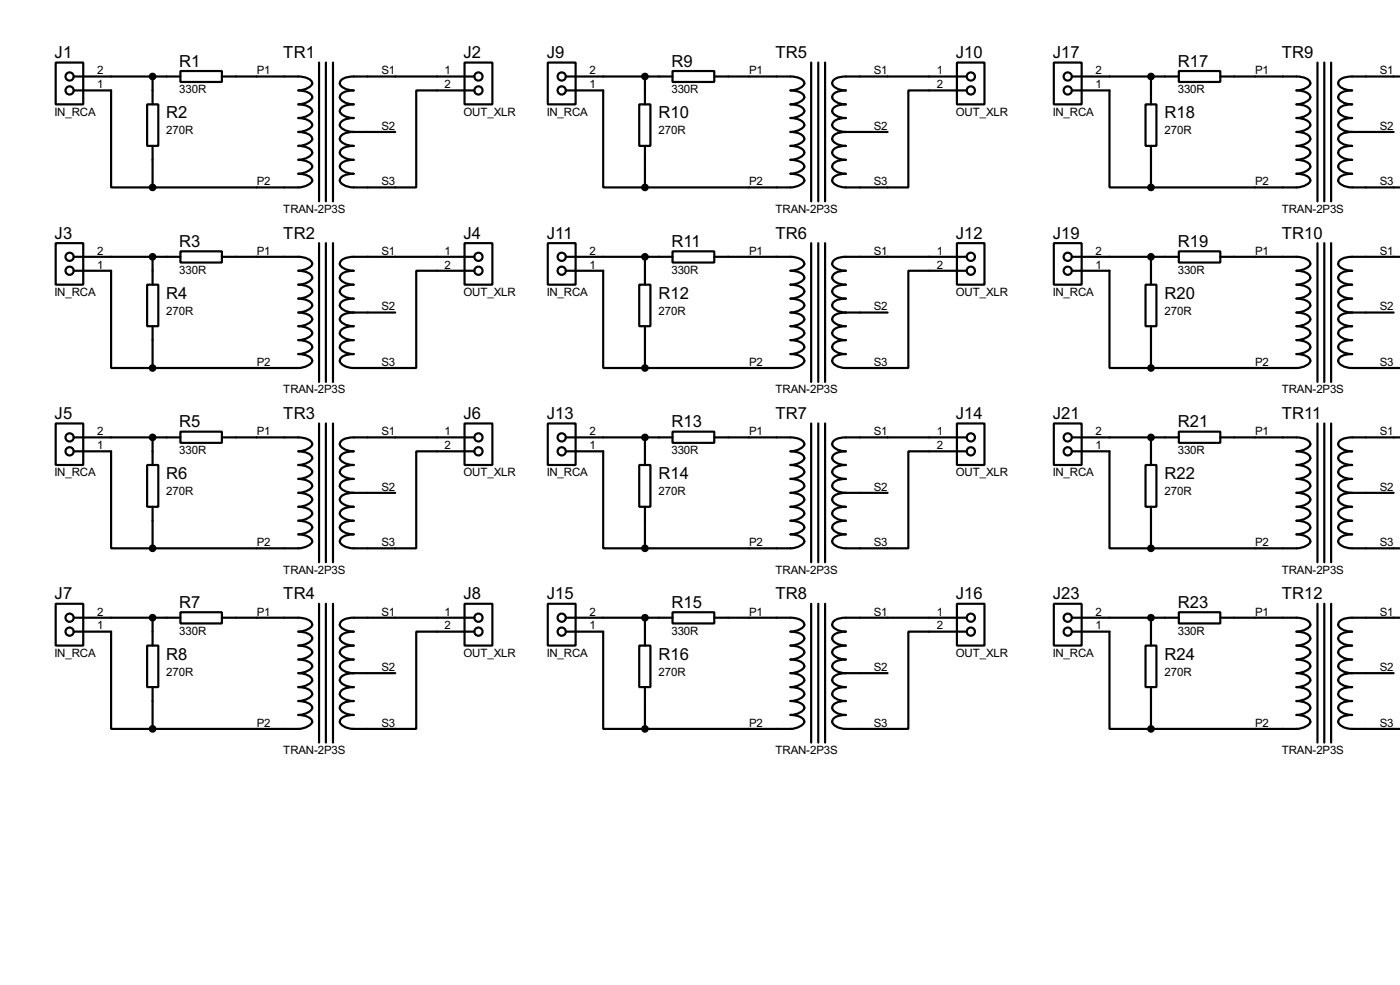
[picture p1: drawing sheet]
<svg xmlns="http://www.w3.org/2000/svg" width="256mm" height="180mm" viewBox="0 0 256 180" stroke-linecap="round" stroke-linejoin="round" font-family="sans-serif">
<g fill="none" stroke="#000" stroke-width=".4">
<path d="M10.2 11.5h5.1v7.6h-5.1zM13.5 16.6h6.9v17.7h7.6M13.5 14h19.6M27 19.1h2v7.6h-2zM28 14v5.1M33.1 13h7.6v2h-7.6zM40.7 14h14a3.3 3.3 0 0 1 2.4 .9 .9 .9 0 0 1-.7 1.2l-1.1 .4-.6 .1a3.3 3.3 0 0 1 2.4 .8 .89 .89 0 0 1-.7 1.2l-1.1 .4-.6 .1a3.3 3.3 0 0 1 2.4 .9l.1 .4a2.75 2.75 0 0 1-2.5 1.2 2.37 2.37 0 0 1 2.5 1.3 2.75 2.75 0 0 1-2.5 1.3 3.2 3.2 0 0 1 2.4 .9l.1 .4a2.75 2.75 0 0 1-2.5 1.2 3.3 3.3 0 0 1 2.4 .9 .9 .9 0 0 1-.7 1.2l-1.1 .4-.6 .1a3.3 3.3 0 0 1 2.4 .8 .89 .89 0 0 1-.7 1.2l-1.1 .4-.6 .1a3.3 3.3 0 0 1 2.4 .9l.1 .4a2.75 2.75 0 0 1-2.5 1.2h-26.7M58.5 11.5v25.4M59.7 11.5v25.4M61 11.5v25.4M85.1 11.5h5.1v7.6h-5.1zM86.9 16.6h-10.6v17.7h-11.5a2.45 2.45 0 0 1-2.5-1.2 1.34 1.34 0 0 1 1.2-1.1l1.3-.2a2.47 2.47 0 0 1-2.5-1.3 1.34 1.34 0 0 1 1.2-1.1l1.3-.1a2.4 2.4 0 0 1-2.5-1.3 1.34 1.34 0 0 1 1.2-1.1l1.3-.2a2.45 2.45 0 0 1-2.5-1.2 1.36 1.36 0 0 1 1.2-1.2l1.3-.1"/>
<path d="M86.9 14h-22.1a2.96 2.96 0 0 0-2.5 .9 .92 .92 0 0 0 .7 1.2l1.1 .4 .7 .1a2.96 2.96 0 0 0-2.5 .8 .91 .91 0 0 0 .7 1.2l1.1 .4 .7 .1a2.96 2.96 0 0 0-2.5 .9 .88 .88 0 0 0 .7 1.2l1.1 .3 .7 .1a2.92 2.92 0 0 0-2.5 .9 .88 .88 0 0 0 .7 1.2l1.1 .4 .7 .1M100.4 11.5h5.1v7.6h-5.1zM103.7 16.6h6.8v17.7h7.7M103.7 14h19.5M117.1 19.1h2.1v7.6h-2.1zM118.2 14v5.1M123.2 13h7.7v2h-7.7zM130.9 14h13.9a3.2 3.2 0 0 1 2.5 .9 .9 .9 0 0 1-.7 1.2l-1.2 .4-.6 .1a3.2 3.2 0 0 1 2.5 .8 .89 .89 0 0 1-.7 1.2l-1.2 .4-.6 .1a3.2 3.2 0 0 1 2.5 .9 .86 .86 0 0 1-.7 1.2l-1.2 .3-.6 .1a2.33 2.33 0 0 1 2.6 1.3 2.68 2.68 0 0 1-2.6 1.3 3.1 3.1 0 0 1 2.5 .9 .88 .88 0 0 1-.7 1.2l-1.2 .3-.6 .1a3.2 3.2 0 0 1 2.5 .9 .9 .9 0 0 1-.7 1.2l-1.2 .4-.6 .1a3.2 3.2 0 0 1 2.5 .8 .89 .89 0 0 1-.7 1.2l-1.2 .4-.6 .1a3.2 3.2 0 0 1 2.5 .9 .86 .86 0 0 1-.7 1.2l-1.2 .3-.6 .1h-26.6M148.6 11.5v25.4M149.9 11.5v25.4M151.2 11.5v25.4M175.3 11.5h5.1v7.6h-5.1z"/>
<path d="M177.1 16.6h-10.7v17.7h-11.4a2.37 2.37 0 0 1-2.5-1.2 1.31 1.31 0 0 1 1.1-1.1l1.4-.2a2.38 2.38 0 0 1-2.5-1.3 1.31 1.31 0 0 1 1.1-1.1l1.4-.1a2.32 2.32 0 0 1-2.5-1.3 1.31 1.31 0 0 1 1.1-1.1l1.4-.2a2.37 2.37 0 0 1-2.5-1.2 1.33 1.33 0 0 1 1.1-1.2l1.4-.1M177.1 14h-22.1a2.84 2.84 0 0 0-2.5 .9 .93 .93 0 0 0 .6 1.2l1.1 .4 .8 .1a2.84 2.84 0 0 0-2.5 .8 .91 .91 0 0 0 .6 1.2l1.1 .4 .8 .1a2.84 2.84 0 0 0-2.5 .9 .88 .88 0 0 0 .6 1.2l1.1 .3 .8 .1a2.8 2.8 0 0 0-2.5 .9 .89 .89 0 0 0 .6 1.2l1.1 .4 .8 .1M193.1 11.5h5.1v7.6h-5.1zM196.4 16.6h6.9v17.7h7.6M196.4 14h19.6M209.9 19.1h2v7.6h-2zM210.9 14v5.1M216 13h7.6v2h-7.6zM223.6 14h13.9a3.2 3.2 0 0 1 2.5 .9 .9 .9 0 0 1-.7 1.2l-1.2 .4-.6 .1a3.2 3.2 0 0 1 2.5 .8 .89 .89 0 0 1-.7 1.2l-1.2 .4-.6 .1a3.2 3.2 0 0 1 2.5 .9 .86 .86 0 0 1-.7 1.2l-1.2 .3-.6 .1a2.33 2.33 0 0 1 2.6 1.3 2.68 2.68 0 0 1-2.6 1.3 3.1 3.1 0 0 1 2.5 .9 .88 .88 0 0 1-.7 1.2l-1.2 .3-.6 .1a3.2 3.2 0 0 1 2.5 .9 .9 .9 0 0 1-.7 1.2l-1.2 .4-.6 .1a3.2 3.2 0 0 1 2.5 .8 .89 .89 0 0 1-.7 1.2l-1.2 .4-.6 .1a3.2 3.2 0 0 1 2.5 .9 .86 .86 0 0 1-.7 1.2l-1.2 .3-.6 .1h-26.6M241.4 11.5v25.4M242.6 11.5v25.4M243.9 11.5v25.4"/>
<path d="M256.5 14h-8.8a2.91 2.91 0 0 0-2.5 .9 .93 .93 0 0 0 .6 1.2l1.2 .4 .7 .1a2.91 2.91 0 0 0-2.5 .8 .91 .91 0 0 0 .6 1.2l1.2 .4 .7 .1a2.91 2.91 0 0 0-2.5 .9 .88 .88 0 0 0 .6 1.2l1.2 .3 .7 .1a2.87 2.87 0 0 0-2.5 .9 .88 .88 0 0 0 .6 1.2l1.2 .4 .7 .1M28 26.7v7.6M64.8 24.2h7.6M118.2 26.7v7.6M155 24.2h7.6M210.9 26.7v7.6M247.7 24.2a2.84 2.84 0 0 0-2.5 .9 .89 .89 0 0 0 .6 1.2l1.2 .3 .7 .1a2.91 2.91 0 0 0-2.5 .9 .93 .93 0 0 0 .6 1.2l1.2 .4 .7 .1a2.91 2.91 0 0 0-2.5 .8 .91 .91 0 0 0 .6 1.2l1.2 .4 .7 .1a2.91 2.91 0 0 0-2.5 .9 .88 .88 0 0 0 .6 1.2l1.2 .3 .7 .1h8.8M247.7 24.2h7.6M10.2 44.5h5.1v7.6h-5.1zM13.5 49.6h6.9v17.8h7.6M13.5 47h19.6M27 52.1h2v7.6h-2z"/>
<path d="M28 47v5.1M28 59.7v7.7M33.1 46h7.6v2.1h-7.6zM40.7 47h14a2.37 2.37 0 0 1 2.5 1.3 2.75 2.75 0 0 1-2.5 1.3 3.2 3.2 0 0 1 2.4 .9l.1 .4a2.75 2.75 0 0 1-2.5 1.2 3.3 3.3 0 0 1 2.4 .9 .9 .9 0 0 1-.7 1.2l-1.1 .4-.6 .1a3.3 3.3 0 0 1 2.4 .8 .89 .89 0 0 1-.7 1.2l-1.1 .4-.6 .1a3.3 3.3 0 0 1 2.4 .9l.1 .4a2.75 2.75 0 0 1-2.5 1.2 2.37 2.37 0 0 1 2.5 1.3 2.75 2.75 0 0 1-2.5 1.3 3.2 3.2 0 0 1 2.4 .9l.1 .4a2.75 2.75 0 0 1-2.5 1.2 3.3 3.3 0 0 1 2.4 .9 .9 .9 0 0 1-.7 1.2l-1.1 .4-.6 .1h-26.7M58.5 44.5v25.4M59.7 44.5v25.4M61 44.5v25.4M64.8 57.2h7.6M85.1 44.5h5.1v7.6h-5.1zM86.9 49.6h-10.6v17.8h-11.5a2.4 2.4 0 0 1-2.5-1.3 1.34 1.34 0 0 1 1.2-1.1l1.3-.2a2.45 2.45 0 0 1-2.5-1.2 1.36 1.36 0 0 1 1.2-1.2l1.3-.1a2.45 2.45 0 0 1-2.5-1.3 1.39 1.39 0 0 1 1.2-1.1l1.3-.2a2.45 2.45 0 0 1-2.5-1.2 1.34 1.34 0 0 1 1.2-1.1l1.3-.2M86.9 47h-22.1a2.92 2.92 0 0 0-2.5 .9 .88 .88 0 0 0 .7 1.2l1.1 .4 .7 .1a2.89 2.89 0 0 0-2.5 .9 .89 .89 0 0 0 .7 1.2l1.1 .3 .7 .1a2.96 2.96 0 0 0-2.5 .9 .92 .92 0 0 0 .7 1.2l1.1 .4 .7 .1a2.96 2.96 0 0 0-2.5 .8 .91 .91 0 0 0 .7 1.2l1.1 .4 .7 .1M100.4 44.5h5.1v7.6h-5.1z"/>
<path d="M103.7 49.6h6.8v17.8h7.7M103.7 47h19.5M117.1 52.1h2.1v7.6h-2.1zM118.2 47v5.1M118.2 59.7v7.7M123.2 46h7.7v2.1h-7.7zM130.9 47h13.9a2.33 2.33 0 0 1 2.6 1.3 2.68 2.68 0 0 1-2.6 1.3 3.1 3.1 0 0 1 2.5 .9 .88 .88 0 0 1-.7 1.2l-1.2 .3-.6 .1a3.2 3.2 0 0 1 2.5 .9 .9 .9 0 0 1-.7 1.2l-1.2 .4-.6 .1a3.2 3.2 0 0 1 2.5 .8 .89 .89 0 0 1-.7 1.2l-1.2 .4-.6 .1a3.2 3.2 0 0 1 2.5 .9 .86 .86 0 0 1-.7 1.2l-1.2 .3-.6 .1a2.33 2.33 0 0 1 2.6 1.3 2.68 2.68 0 0 1-2.6 1.3 3.1 3.1 0 0 1 2.5 .9 .88 .88 0 0 1-.7 1.2l-1.2 .3-.6 .1a3.2 3.2 0 0 1 2.5 .9 .9 .9 0 0 1-.7 1.2l-1.2 .4-.6 .1h-26.6M148.6 44.5v25.4M149.9 44.5v25.4M151.2 44.5v25.4M155 57.2h7.6M175.3 44.5h5.1v7.6h-5.1z"/>
<path d="M177.1 49.6h-10.7v17.8h-11.4a2.32 2.32 0 0 1-2.5-1.3 1.31 1.31 0 0 1 1.1-1.1l1.4-.2a2.37 2.37 0 0 1-2.5-1.2 1.33 1.33 0 0 1 1.1-1.2l1.4-.1a2.37 2.37 0 0 1-2.5-1.3 1.36 1.36 0 0 1 1.1-1.1l1.4-.2a2.37 2.37 0 0 1-2.5-1.2 1.31 1.31 0 0 1 1.1-1.1l1.4-.2M177.1 47h-22.1a2.8 2.8 0 0 0-2.5 .9 .89 .89 0 0 0 .6 1.2l1.1 .4 .8 .1a2.77 2.77 0 0 0-2.5 .9 .9 .9 0 0 0 .6 1.2l1.1 .3 .8 .1a2.84 2.84 0 0 0-2.5 .9 .93 .93 0 0 0 .6 1.2l1.1 .4 .8 .1a2.84 2.84 0 0 0-2.5 .8 .91 .91 0 0 0 .6 1.2l1.1 .4 .8 .1M193.1 44.5h5.1v7.6h-5.1zM196.4 49.6h6.9v17.8h7.6M196.4 47h19.6M209.9 52.1h2v7.6h-2zM210.9 47v5.1M210.9 59.7v7.7M216 46h7.6v2.1h-7.6zM223.6 47h13.9a2.33 2.33 0 0 1 2.6 1.3 2.68 2.68 0 0 1-2.6 1.3 3.1 3.1 0 0 1 2.5 .9 .88 .88 0 0 1-.7 1.2l-1.2 .3-.6 .1a3.2 3.2 0 0 1 2.5 .9 .9 .9 0 0 1-.7 1.2l-1.2 .4-.6 .1a3.2 3.2 0 0 1 2.5 .8 .89 .89 0 0 1-.7 1.2l-1.2 .4-.6 .1a3.2 3.2 0 0 1 2.5 .9 .86 .86 0 0 1-.7 1.2l-1.2 .3-.6 .1a2.33 2.33 0 0 1 2.6 1.3 2.68 2.68 0 0 1-2.6 1.3 3.1 3.1 0 0 1 2.5 .9 .88 .88 0 0 1-.7 1.2l-1.2 .3-.6 .1a3.2 3.2 0 0 1 2.5 .9 .9 .9 0 0 1-.7 1.2l-1.2 .4-.6 .1h-26.6M241.4 44.5v25.4M242.6 44.5v25.4"/>
<path d="M243.9 44.5v25.4M247.7 57.2a2.91 2.91 0 0 0-2.5 .9 .88 .88 0 0 0 .6 1.2l1.2 .3 .7 .1a2.87 2.87 0 0 0-2.5 .9 .88 .88 0 0 0 .6 1.2l1.2 .4 .7 .1a2.84 2.84 0 0 0-2.5 .9 .89 .89 0 0 0 .6 1.2l1.2 .3 .7 .1a2.91 2.91 0 0 0-2.5 .9 .93 .93 0 0 0 .6 1.2l1.2 .4 .7 .1h8.8M247.7 57.2h7.6M256.5 47h-8.8a2.87 2.87 0 0 0-2.5 .9 .88 .88 0 0 0 .6 1.2l1.2 .4 .7 .1a2.84 2.84 0 0 0-2.5 .9 .89 .89 0 0 0 .6 1.2l1.2 .3 .7 .1a2.91 2.91 0 0 0-2.5 .9 .93 .93 0 0 0 .6 1.2l1.2 .4 .7 .1a2.91 2.91 0 0 0-2.5 .8 .91 .91 0 0 0 .6 1.2l1.2 .4 .7 .1M10.2 77.5h5.1v7.6h-5.1zM33.1 79h7.6v2.1h-7.6zM58.5 77.5v25.4M59.7 77.5v25.4M61 77.5v25.4M85.1 77.5h5.1v7.6h-5.1zM100.4 77.5h5.1v7.6h-5.1zM123.2 79h7.7v2.1h-7.7z"/>
<path d="M148.6 77.5v25.4M149.9 77.5v25.4M151.2 77.5v25.4M175.3 77.5h5.1v7.6h-5.1zM193.1 77.5h5.1v7.6h-5.1zM216 79h7.6v2.1h-7.6zM241.4 77.5v25.4M242.6 77.5v25.4M243.9 77.5v25.4M13.5 82.6h6.9v17.8h7.6M13.5 80.1h19.6M27 85.1h2v7.7h-2z"/>
<path d="M28 80.1v5M28 92.8v7.6M40.7 80.1h14a3.3 3.3 0 0 1 2.4 .8 .89 .89 0 0 1-.7 1.2l-1.1 .4-.6 .1a3.3 3.3 0 0 1 2.4 .9l.1 .4a2.75 2.75 0 0 1-2.5 1.2 2.37 2.37 0 0 1 2.5 1.3 2.75 2.75 0 0 1-2.5 1.3 3.2 3.2 0 0 1 2.4 .9l.1 .4a2.75 2.75 0 0 1-2.5 1.2 3.3 3.3 0 0 1 2.4 .9 .9 .9 0 0 1-.7 1.2l-1.1 .4-.6 .1a3.3 3.3 0 0 1 2.4 .8 .89 .89 0 0 1-.7 1.2l-1.1 .4-.6 .1a3.3 3.3 0 0 1 2.4 .9l.1 .4a2.75 2.75 0 0 1-2.5 1.2 2.37 2.37 0 0 1 2.5 1.3 2.75 2.75 0 0 1-2.5 1.3h-26.7M64.8 90.2h7.6M86.9 82.6h-10.6v17.8h-11.5a2.45 2.45 0 0 1-2.5-1.3 1.39 1.39 0 0 1 1.2-1.1l1.3-.2a2.45 2.45 0 0 1-2.5-1.2 1.34 1.34 0 0 1 1.2-1.1l1.3-.2a2.47 2.47 0 0 1-2.5-1.3 1.34 1.34 0 0 1 1.2-1.1l1.3-.1a2.4 2.4 0 0 1-2.5-1.3 1.34 1.34 0 0 1 1.2-1.1l1.3-.2M86.9 80.1h-22.1a2.96 2.96 0 0 0-2.5 .8 .91 .91 0 0 0 .7 1.2l1.1 .4 .7 .1a2.96 2.96 0 0 0-2.5 .9 .88 .88 0 0 0 .7 1.2l1.1 .3 .7 .1a2.92 2.92 0 0 0-2.5 .9 .88 .88 0 0 0 .7 1.2l1.1 .4 .7 .1a2.89 2.89 0 0 0-2.5 .9 .89 .89 0 0 0 .7 1.2l1.1 .3 .7 .1M103.7 82.6h6.8v17.8h7.7M103.7 80.1h19.5M117.1 85.1h2.1v7.7h-2.1zM118.2 80.1v5M118.2 92.8v7.6M130.9 80.1h13.9a3.2 3.2 0 0 1 2.5 .8 .89 .89 0 0 1-.7 1.2l-1.2 .4-.6 .1a3.2 3.2 0 0 1 2.5 .9 .86 .86 0 0 1-.7 1.2l-1.2 .3-.6 .1a2.33 2.33 0 0 1 2.6 1.3 2.68 2.68 0 0 1-2.6 1.3 3.1 3.1 0 0 1 2.5 .9 .88 .88 0 0 1-.7 1.2l-1.2 .3-.6 .1a3.2 3.2 0 0 1 2.5 .9 .9 .9 0 0 1-.7 1.2l-1.2 .4-.6 .1a3.2 3.2 0 0 1 2.5 .8 .89 .89 0 0 1-.7 1.2l-1.2 .4-.6 .1a3.2 3.2 0 0 1 2.5 .9 .86 .86 0 0 1-.7 1.2l-1.2 .3-.6 .1a2.33 2.33 0 0 1 2.6 1.3 2.68 2.68 0 0 1-2.6 1.3h-26.6"/>
<path d="M155 90.2h7.6M177.1 82.6h-10.7v17.8h-11.4a2.37 2.37 0 0 1-2.5-1.3 1.36 1.36 0 0 1 1.1-1.1l1.4-.2a2.37 2.37 0 0 1-2.5-1.2 1.31 1.31 0 0 1 1.1-1.1l1.4-.2a2.38 2.38 0 0 1-2.5-1.3 1.31 1.31 0 0 1 1.1-1.1l1.4-.1a2.32 2.32 0 0 1-2.5-1.3 1.31 1.31 0 0 1 1.1-1.1l1.4-.2M177.1 80.1h-22.1a2.84 2.84 0 0 0-2.5 .8 .91 .91 0 0 0 .6 1.2l1.1 .4 .8 .1a2.84 2.84 0 0 0-2.5 .9 .88 .88 0 0 0 .6 1.2l1.1 .3 .8 .1a2.8 2.8 0 0 0-2.5 .9 .89 .89 0 0 0 .6 1.2l1.1 .4 .8 .1a2.77 2.77 0 0 0-2.5 .9 .9 .9 0 0 0 .6 1.2l1.1 .3 .8 .1M196.4 82.6h6.9v17.8h7.6M196.4 80.1h19.6M209.9 85.1h2v7.7h-2zM210.9 80.1v5M210.9 92.8v7.6M223.6 80.1h13.9a3.2 3.2 0 0 1 2.5 .8 .89 .89 0 0 1-.7 1.2l-1.2 .4-.6 .1a3.2 3.2 0 0 1 2.5 .9 .86 .86 0 0 1-.7 1.2l-1.2 .3-.6 .1a2.33 2.33 0 0 1 2.6 1.3 2.68 2.68 0 0 1-2.6 1.3 3.1 3.1 0 0 1 2.5 .9 .88 .88 0 0 1-.7 1.2l-1.2 .3-.6 .1a3.2 3.2 0 0 1 2.5 .9 .9 .9 0 0 1-.7 1.2l-1.2 .4-.6 .1a3.2 3.2 0 0 1 2.5 .8 .89 .89 0 0 1-.7 1.2l-1.2 .4-.6 .1a3.2 3.2 0 0 1 2.5 .9 .86 .86 0 0 1-.7 1.2l-1.2 .3-.6 .1a2.33 2.33 0 0 1 2.6 1.3 2.68 2.68 0 0 1-2.6 1.3h-26.6M247.7 90.2a2.91 2.91 0 0 0-2.5 .9 .93 .93 0 0 0 .6 1.2l1.2 .4 .7 .1a2.91 2.91 0 0 0-2.5 .8 .91 .91 0 0 0 .6 1.2l1.2 .4 .7 .1a2.91 2.91 0 0 0-2.5 .9 .88 .88 0 0 0 .6 1.2l1.2 .3 .7 .1a2.87 2.87 0 0 0-2.5 .9 .88 .88 0 0 0 .6 1.2l1.2 .4 .7 .1h8.8M247.7 90.2h7.6M256.5 80.1h-8.8a2.91 2.91 0 0 0-2.5 .8 .91 .91 0 0 0 .6 1.2l1.2 .4 .7 .1a2.91 2.91 0 0 0-2.5 .9 .88 .88 0 0 0 .6 1.2l1.2 .3 .7 .1a2.87 2.87 0 0 0-2.5 .9 .88 .88 0 0 0 .6 1.2l1.2 .4 .7 .1a2.84 2.84 0 0 0-2.5 .9 .89 .89 0 0 0 .6 1.2l1.2 .3 .7 .1"/>
<path d="M10.2 110.5h5.1v7.7h-5.1zM13.5 115.6h6.9v17.8h7.6M13.5 113.1h19.6M27 118.2h2v7.6h-2zM28 113.1v5.1M33.1 112.1h7.6v2h-7.6zM40.7 113.1h14a3.2 3.2 0 0 1 2.4 .9l.1 .4a2.75 2.75 0 0 1-2.5 1.2 3.3 3.3 0 0 1 2.4 .9 .9 .9 0 0 1-.7 1.2l-1.1 .4-.6 .1a3.3 3.3 0 0 1 2.4 .8 .89 .89 0 0 1-.7 1.2l-1.1 .4-.6 .1a3.3 3.3 0 0 1 2.4 .9l.1 .4a2.75 2.75 0 0 1-2.5 1.2 2.37 2.37 0 0 1 2.5 1.3 2.75 2.75 0 0 1-2.5 1.3 3.2 3.2 0 0 1 2.4 .9l.1 .4a2.75 2.75 0 0 1-2.5 1.2 3.3 3.3 0 0 1 2.4 .9 .9 .9 0 0 1-.7 1.2l-1.1 .4-.6 .1a3.3 3.3 0 0 1 2.4 .8 .89 .89 0 0 1-.7 1.2l-1.1 .4-.6 .1h-26.7M58.5 110.5v25.4M59.7 110.5v25.4M61 110.5v25.4M85.1 110.5h5.1v7.7h-5.1zM86.9 115.6h-10.6v17.8h-11.5a2.47 2.47 0 0 1-2.5-1.3 1.34 1.34 0 0 1 1.2-1.1l1.3-.1a2.4 2.4 0 0 1-2.5-1.3 1.34 1.34 0 0 1 1.2-1.1l1.3-.2a2.45 2.45 0 0 1-2.5-1.2 1.36 1.36 0 0 1 1.2-1.2l1.3-.1a2.45 2.45 0 0 1-2.5-1.3 1.39 1.39 0 0 1 1.2-1.1l1.3-.2"/>
<path d="M86.9 113.1h-22.1a2.89 2.89 0 0 0-2.5 .9 .89 .89 0 0 0 .7 1.2l1.1 .3 .7 .1a2.96 2.96 0 0 0-2.5 .9 .92 .92 0 0 0 .7 1.2l1.1 .4 .7 .1a2.96 2.96 0 0 0-2.5 .8 .91 .91 0 0 0 .7 1.2l1.1 .4 .7 .1a2.96 2.96 0 0 0-2.5 .9 .88 .88 0 0 0 .7 1.2l1.1 .3 .7 .1M100.4 110.5h5.1v7.7h-5.1zM103.7 115.6h6.8v17.8h7.7M103.7 113.1h19.5M117.1 118.2h2.1v7.6h-2.1zM118.2 113.1v5.1M123.2 112.1h7.7v2h-7.7zM130.9 113.1h13.9a3.1 3.1 0 0 1 2.5 .9 .88 .88 0 0 1-.7 1.2l-1.2 .3-.6 .1a3.2 3.2 0 0 1 2.5 .9 .9 .9 0 0 1-.7 1.2l-1.2 .4-.6 .1a3.2 3.2 0 0 1 2.5 .8 .89 .89 0 0 1-.7 1.2l-1.2 .4-.6 .1a3.2 3.2 0 0 1 2.5 .9 .86 .86 0 0 1-.7 1.2l-1.2 .3-.6 .1a2.33 2.33 0 0 1 2.6 1.3 2.68 2.68 0 0 1-2.6 1.3 3.1 3.1 0 0 1 2.5 .9 .88 .88 0 0 1-.7 1.2l-1.2 .3-.6 .1a3.2 3.2 0 0 1 2.5 .9 .9 .9 0 0 1-.7 1.2l-1.2 .4-.6 .1a3.2 3.2 0 0 1 2.5 .8 .89 .89 0 0 1-.7 1.2l-1.2 .4-.6 .1h-26.6M148.6 110.5v25.4M149.9 110.5v25.4M151.2 110.5v25.4M175.3 110.5h5.1v7.7h-5.1z"/>
<path d="M177.1 115.6h-10.7v17.8h-11.4a2.38 2.38 0 0 1-2.5-1.3 1.31 1.31 0 0 1 1.1-1.1l1.4-.1a2.32 2.32 0 0 1-2.5-1.3 1.31 1.31 0 0 1 1.1-1.1l1.4-.2a2.37 2.37 0 0 1-2.5-1.2 1.33 1.33 0 0 1 1.1-1.2l1.4-.1a2.37 2.37 0 0 1-2.5-1.3 1.36 1.36 0 0 1 1.1-1.1l1.4-.2M177.1 113.1h-22.1a2.77 2.77 0 0 0-2.5 .9 .9 .9 0 0 0 .6 1.2l1.1 .3 .8 .1a2.84 2.84 0 0 0-2.5 .9 .93 .93 0 0 0 .6 1.2l1.1 .4 .8 .1a2.84 2.84 0 0 0-2.5 .8 .91 .91 0 0 0 .6 1.2l1.1 .4 .8 .1a2.84 2.84 0 0 0-2.5 .9 .88 .88 0 0 0 .6 1.2l1.1 .3 .8 .1M193.1 110.5h5.1v7.7h-5.1zM196.4 115.6h6.9v17.8h7.6M196.4 113.1h19.6M209.9 118.2h2v7.6h-2zM210.9 113.1v5.1M216 112.1h7.6v2h-7.6zM223.6 113.1h13.9a3.1 3.1 0 0 1 2.5 .9 .88 .88 0 0 1-.7 1.2l-1.2 .3-.6 .1a3.2 3.2 0 0 1 2.5 .9 .9 .9 0 0 1-.7 1.2l-1.2 .4-.6 .1a3.2 3.2 0 0 1 2.5 .8 .89 .89 0 0 1-.7 1.2l-1.2 .4-.6 .1a3.2 3.2 0 0 1 2.5 .9 .86 .86 0 0 1-.7 1.2l-1.2 .3-.6 .1a2.33 2.33 0 0 1 2.6 1.3 2.68 2.68 0 0 1-2.6 1.3 3.1 3.1 0 0 1 2.5 .9 .88 .88 0 0 1-.7 1.2l-1.2 .3-.6 .1a3.2 3.2 0 0 1 2.5 .9 .9 .9 0 0 1-.7 1.2l-1.2 .4-.6 .1a3.2 3.2 0 0 1 2.5 .8 .89 .89 0 0 1-.7 1.2l-1.2 .4-.6 .1h-26.6M241.4 110.5v25.4M242.6 110.5v25.4M243.9 110.5v25.4"/>
<path d="M256.5 113.1h-8.8a2.84 2.84 0 0 0-2.5 .9 .89 .89 0 0 0 .6 1.2l1.2 .3 .7 .1a2.91 2.91 0 0 0-2.5 .9 .93 .93 0 0 0 .6 1.2l1.2 .4 .7 .1a2.91 2.91 0 0 0-2.5 .8 .91 .91 0 0 0 .6 1.2l1.2 .4 .7 .1a2.91 2.91 0 0 0-2.5 .9 .88 .88 0 0 0 .6 1.2l1.2 .3 .7 .1M28 125.8v7.6M64.8 123.2h7.6M118.2 125.8v7.6M155 123.2h7.6M210.9 125.8v7.6M247.7 123.2a2.87 2.87 0 0 0-2.5 .9 .88 .88 0 0 0 .6 1.2l1.2 .4 .7 .1a2.84 2.84 0 0 0-2.5 .9 .89 .89 0 0 0 .6 1.2l1.2 .3 .7 .1a2.91 2.91 0 0 0-2.5 .9 .93 .93 0 0 0 .6 1.2l1.2 .4 .7 .1a2.91 2.91 0 0 0-2.5 .8 .91 .91 0 0 0 .6 1.2l1.2 .4 .7 .1h8.8M247.7 123.2h7.6"/>
<circle cx="12.7" cy="14" r=".75"/>
<circle cx="12.7" cy="16.6" r=".75"/>
<circle cx="87.6" cy="14" r=".75"/>
<circle cx="87.6" cy="16.6" r=".75"/>
<circle cx="102.9" cy="14" r=".75"/>
<circle cx="102.9" cy="16.6" r=".75"/>
<circle cx="177.8" cy="14" r=".75"/>
<circle cx="177.8" cy="16.6" r=".75"/>
<circle cx="195.6" cy="16.6" r=".75"/>
<circle cx="195.6" cy="14" r=".75"/>
<circle cx="12.7" cy="49.6" r=".75"/>
<circle cx="12.7" cy="47" r=".75"/>
<circle cx="87.6" cy="47" r=".75"/>
<circle cx="87.6" cy="49.6" r=".75"/>
<circle cx="102.9" cy="49.6" r=".75"/>
<circle cx="102.9" cy="47" r=".75"/>
<circle cx="177.8" cy="47" r=".75"/>
<circle cx="177.8" cy="49.6" r=".75"/>
<circle cx="195.6" cy="47" r=".75"/>
<circle cx="195.6" cy="49.6" r=".75"/>
<circle cx="12.7" cy="82.6" r=".75"/>
<circle cx="12.7" cy="80.1" r=".75"/>
<circle cx="87.6" cy="82.6" r=".75"/>
<circle cx="87.6" cy="80.1" r=".75"/>
<circle cx="102.9" cy="80.1" r=".75"/>
<circle cx="102.9" cy="82.6" r=".75"/>
<circle cx="177.8" cy="82.6" r=".75"/>
<circle cx="177.8" cy="80.1" r=".75"/>
<circle cx="195.6" cy="82.6" r=".75"/>
<circle cx="195.6" cy="80.1" r=".75"/>
<circle cx="12.7" cy="113.1" r=".75"/>
<circle cx="12.7" cy="115.6" r=".75"/>
<circle cx="87.6" cy="115.6" r=".75"/>
<circle cx="87.6" cy="113.1" r=".75"/>
<circle cx="102.9" cy="115.6" r=".75"/>
<circle cx="102.9" cy="113.1" r=".75"/>
<circle cx="177.8" cy="113.1" r=".75"/>
<circle cx="177.8" cy="115.6" r=".75"/>
<circle cx="195.6" cy="113.1" r=".75"/>
<circle cx="195.6" cy="115.6" r=".75"/>
</g>
<g fill="#000" stroke="#000" stroke-width=".4">
<circle cx="27.9" cy="14" r=".5"/>
<circle cx="118.1" cy="14" r=".5"/>
<circle cx="210.8" cy="14" r=".5"/>
<circle cx="27.9" cy="34.3" r=".5"/>
<circle cx="118.1" cy="34.3" r=".5"/>
<circle cx="210.8" cy="34.3" r=".5"/>
<circle cx="27.9" cy="47" r=".5"/>
<circle cx="118.1" cy="47" r=".5"/>
<circle cx="210.8" cy="47" r=".5"/>
<circle cx="27.9" cy="67.4" r=".5"/>
<circle cx="118.1" cy="67.4" r=".5"/>
<circle cx="210.8" cy="67.4" r=".5"/>
<circle cx="27.9" cy="80.1" r=".5"/>
<circle cx="118.1" cy="80.1" r=".5"/>
<circle cx="210.8" cy="80.1" r=".5"/>
<circle cx="27.9" cy="113.1" r=".5"/>
<circle cx="27.9" cy="100.4" r=".5"/>
<circle cx="118.1" cy="113.1" r=".5"/>
<circle cx="118.1" cy="100.4" r=".5"/>
<circle cx="210.8" cy="113.1" r=".5"/>
<circle cx="210.8" cy="100.4" r=".5"/>
<circle cx="27.9" cy="133.4" r=".5"/>
<circle cx="118.1" cy="133.4" r=".5"/>
<circle cx="210.8" cy="133.4" r=".5"/>
</g>
<g font-size="3.4">
<text x="10" y="10.6">J1</text>
<text x="51.9" y="10.6">TR1</text>
<text x="84.9" y="10.6">J2</text>
<text x="100.2" y="10.6">J9</text>
<text x="142.1" y="10.6">TR5</text>
<text x="175.1" y="10.6">J10</text>
<text x="192.9" y="10.6">J17</text>
<text x="234.8" y="10.6">TR9</text>
<text x="32.9" y="12.2">R1</text>
<text x="123" y="12.2">R9</text>
<text x="215.8" y="12.2">R17</text>
<text x="30.5" y="21.7">R2</text>
<text x="120.7" y="21.7">R10</text>
<text x="213.4" y="21.7">R18</text>
<text x="10" y="43.7">J3</text>
<text x="32.9" y="45.2">R3</text>
<text x="51.9" y="43.7">TR2</text>
<text x="84.9" y="43.7">J4</text>
<text x="100.2" y="43.7">J11</text>
<text x="123" y="45.2">R11</text>
<text x="142.1" y="43.7">TR6</text>
<text x="175.1" y="43.7">J12</text>
<text x="192.9" y="43.7">J19</text>
<text x="215.8" y="45.2">R19</text>
<text x="234.8" y="43.7">TR10</text>
<text x="30.5" y="54.7">R4</text>
<text x="120.7" y="54.7">R12</text>
<text x="213.4" y="54.7">R20</text>
<text x="10" y="76.7">J5</text>
<text x="51.9" y="76.7">TR3</text>
<text x="84.9" y="76.7">J6</text>
<text x="100.2" y="76.7">J13</text>
<text x="142.1" y="76.7">TR7</text>
<text x="175.1" y="76.7">J14</text>
<text x="192.9" y="76.7">J21</text>
<text x="234.8" y="76.7">TR11</text>
<text x="32.9" y="78.2">R5</text>
<text x="123" y="78.2">R13</text>
<text x="215.8" y="78.2">R21</text>
<text x="30.5" y="87.7">R6</text>
<text x="120.7" y="87.7">R14</text>
<text x="213.4" y="87.7">R22</text>
<text x="10" y="109.7">J7</text>
<text x="32.9" y="111.3">R7</text>
<text x="51.9" y="109.7">TR4</text>
<text x="84.9" y="109.7">J8</text>
<text x="100.2" y="109.7">J15</text>
<text x="123" y="111.3">R15</text>
<text x="142.1" y="109.7">TR8</text>
<text x="175.1" y="109.7">J16</text>
<text x="192.9" y="109.7">J23</text>
<text x="215.8" y="111.3">R23</text>
<text x="234.8" y="109.7">TR12</text>
<text x="30.5" y="120.7">R8</text>
<text x="120.7" y="120.7">R16</text>
<text x="213.4" y="120.7">R24</text>
</g>
<g font-size="2.4">
<text x="17.8" y="16.2">1</text>
<text x="17.8" y="13.6">2</text>
<text x="32.9" y="17.1">330R</text>
<text x="47.1" y="13.6">P1</text>
<text x="69.9" y="13.6">S1</text>
<text x="81.5" y="13.6">1</text>
<text x="81.5" y="16.2">2</text>
<text x="108" y="16.2">1</text>
<text x="108" y="13.6">2</text>
<text x="123" y="17.1">330R</text>
<text x="137.3" y="13.6">P1</text>
<text x="160.1" y="13.6">S1</text>
<text x="171.6" y="13.6">1</text>
<text x="171.6" y="16.2">2</text>
<text x="200.7" y="16.2">1</text>
<text x="200.7" y="13.6">2</text>
<text x="215.8" y="17.1">330R</text>
<text x="230" y="13.6">P1</text>
<text x="252.8" y="13.6">S1</text>
<text x="10" y="21.2">IN_RCA</text>
<text x="69.9" y="23.8">S2</text>
<text x="84.9" y="21.2">OUT_XLR</text>
<text x="100.2" y="21.2">IN_RCA</text>
<text x="160.1" y="23.8">S2</text>
<text x="175.1" y="21.2">OUT_XLR</text>
<text x="192.9" y="21.2">IN_RCA</text>
<text x="252.8" y="23.8">S2</text>
<text x="30.5" y="24.6">270R</text>
<text x="120.7" y="24.6">270R</text>
<text x="213.4" y="24.6">270R</text>
<text x="47.1" y="33.9">P2</text>
<text x="69.9" y="33.9">S3</text>
<text x="137.3" y="33.9">P2</text>
<text x="160.1" y="33.9">S3</text>
<text x="230" y="33.9">P2</text>
<text x="252.8" y="33.9">S3</text>
<text x="51.9" y="39">TRAN-2P3S</text>
<text x="142.1" y="39">TRAN-2P3S</text>
<text x="234.8" y="39">TRAN-2P3S</text>
<text x="17.8" y="46.6">2</text>
<text x="47.1" y="46.6">P1</text>
<text x="69.9" y="46.6">S1</text>
<text x="81.5" y="46.6">1</text>
<text x="108" y="46.6">2</text>
<text x="137.3" y="46.6">P1</text>
<text x="160.1" y="46.6">S1</text>
<text x="171.6" y="46.6">1</text>
<text x="200.7" y="46.6">2</text>
<text x="230" y="46.6">P1</text>
<text x="252.8" y="46.6">S1</text>
<text x="17.8" y="49.2">1</text>
<text x="32.9" y="50.1">330R</text>
<text x="81.5" y="49.2">2</text>
<text x="108" y="49.2">1</text>
<text x="123" y="50.1">330R</text>
<text x="171.6" y="49.2">2</text>
<text x="200.7" y="49.2">1</text>
<text x="215.8" y="50.1">330R</text>
<text x="10" y="54.2">IN_RCA</text>
<text x="30.5" y="57.6">270R</text>
<text x="69.9" y="56.8">S2</text>
<text x="84.9" y="54.2">OUT_XLR</text>
<text x="100.2" y="54.2">IN_RCA</text>
<text x="120.7" y="57.6">270R</text>
<text x="160.1" y="56.8">S2</text>
<text x="175.1" y="54.2">OUT_XLR</text>
<text x="192.9" y="54.2">IN_RCA</text>
<text x="213.4" y="57.6">270R</text>
<text x="252.8" y="56.8">S2</text>
<text x="47.1" y="67">P2</text>
<text x="51.9" y="72">TRAN-2P3S</text>
<text x="69.9" y="67">S3</text>
<text x="137.3" y="67">P2</text>
<text x="142.1" y="72">TRAN-2P3S</text>
<text x="160.1" y="67">S3</text>
<text x="230" y="67">P2</text>
<text x="234.8" y="72">TRAN-2P3S</text>
<text x="252.8" y="67">S3</text>
<text x="17.8" y="82.2">1</text>
<text x="17.8" y="79.7">2</text>
<text x="32.9" y="83.2">330R</text>
<text x="47.1" y="79.7">P1</text>
<text x="69.9" y="79.7">S1</text>
<text x="81.5" y="79.7">1</text>
<text x="81.5" y="82.2">2</text>
<text x="108" y="82.2">1</text>
<text x="108" y="79.7">2</text>
<text x="123" y="83.2">330R</text>
<text x="137.3" y="79.7">P1</text>
<text x="160.1" y="79.7">S1</text>
<text x="171.6" y="79.7">1</text>
<text x="171.6" y="82.2">2</text>
<text x="200.7" y="82.2">1</text>
<text x="200.7" y="79.7">2</text>
<text x="215.8" y="83.2">330R</text>
<text x="230" y="79.7">P1</text>
<text x="252.8" y="79.7">S1</text>
<text x="10" y="87.2">IN_RCA</text>
<text x="69.9" y="89.8">S2</text>
<text x="84.9" y="87.2">OUT_XLR</text>
<text x="100.2" y="87.2">IN_RCA</text>
<text x="160.1" y="89.8">S2</text>
<text x="175.1" y="87.2">OUT_XLR</text>
<text x="192.9" y="87.2">IN_RCA</text>
<text x="252.8" y="89.8">S2</text>
<text x="30.5" y="90.7">270R</text>
<text x="120.7" y="90.7">270R</text>
<text x="213.4" y="90.7">270R</text>
<text x="47.1" y="100">P2</text>
<text x="69.9" y="100">S3</text>
<text x="137.3" y="100">P2</text>
<text x="160.1" y="100">S3</text>
<text x="230" y="100">P2</text>
<text x="252.8" y="100">S3</text>
<text x="51.9" y="105">TRAN-2P3S</text>
<text x="142.1" y="105">TRAN-2P3S</text>
<text x="234.8" y="105">TRAN-2P3S</text>
<text x="17.8" y="112.7">2</text>
<text x="47.1" y="112.7">P1</text>
<text x="69.9" y="112.7">S1</text>
<text x="81.5" y="112.7">1</text>
<text x="108" y="112.7">2</text>
<text x="137.3" y="112.7">P1</text>
<text x="160.1" y="112.7">S1</text>
<text x="171.6" y="112.7">1</text>
<text x="200.7" y="112.7">2</text>
<text x="230" y="112.7">P1</text>
<text x="252.8" y="112.7">S1</text>
<text x="17.8" y="115.2">1</text>
<text x="32.9" y="116.2">330R</text>
<text x="81.5" y="115.2">2</text>
<text x="108" y="115.2">1</text>
<text x="123" y="116.2">330R</text>
<text x="171.6" y="115.2">2</text>
<text x="200.7" y="115.2">1</text>
<text x="215.8" y="116.2">330R</text>
<text x="10" y="120.3">IN_RCA</text>
<text x="30.5" y="123.7">270R</text>
<text x="69.9" y="122.8">S2</text>
<text x="84.9" y="120.3">OUT_XLR</text>
<text x="100.2" y="120.3">IN_RCA</text>
<text x="120.7" y="123.7">270R</text>
<text x="160.1" y="122.8">S2</text>
<text x="175.1" y="120.3">OUT_XLR</text>
<text x="192.9" y="120.3">IN_RCA</text>
<text x="213.4" y="123.7">270R</text>
<text x="252.8" y="122.8">S2</text>
<text x="47.1" y="133">P2</text>
<text x="69.9" y="133">S3</text>
<text x="137.3" y="133">P2</text>
<text x="160.1" y="133">S3</text>
<text x="230" y="133">P2</text>
<text x="252.8" y="133">S3</text>
<text x="51.9" y="138">TRAN-2P3S</text>
<text x="142.1" y="138">TRAN-2P3S</text>
<text x="234.8" y="138">TRAN-2P3S</text>
</g>
</svg>
